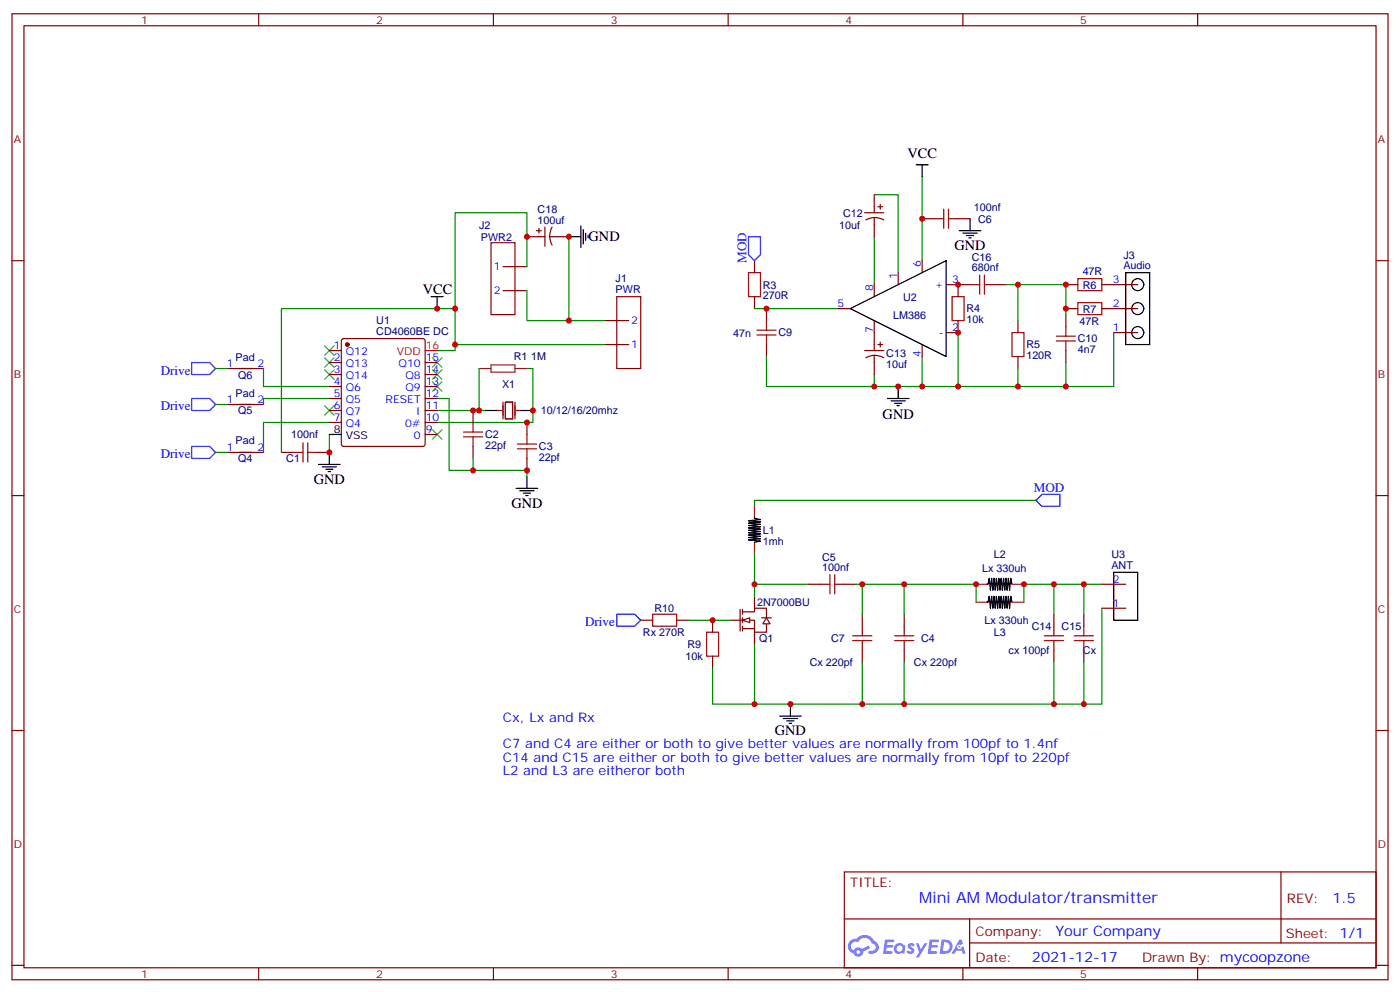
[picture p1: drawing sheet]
<svg xmlns="http://www.w3.org/2000/svg" width="412mm" height="292mm" viewBox="0 0 412 292" stroke-linecap="round" stroke-linejoin="round" font-family="sans-serif">
<g fill="none" stroke="#870000" stroke-width=".35">
<path d="M3.5 4.1h405.4v284.3h-405.4zM7.1 7.6h398.2v277.3h-398.2zM76.2 4.1v3.5M145.3 4.1v3.5M214.5 4.1v3.5M283.6 4.1v3.5M352.8 4.1v3.5M3.5 76.7h3.6M405.3 76.7h3.6M3.5 145.9h3.6M405.3 145.9h3.6M3.5 215h3.6"/>
<path d="M405.3 215h3.6M248.7 256.6h156.6v28.3h-156.6zM377.3 256.7v20.8M248.7 270.5h156.5M285.6 277.5h119.6M285.6 270.5v14.1M3.5 284.2h3.6M76.2 284.9v3.5M145.3 284.9v3.5M214.5 284.9v3.5M283.6 284.9v3.5M352.8 284.9v3.5"/>
<path d="M405.3 284.2h3.6"/>
</g>
<g fill="#5487ff">
<path d="M267.7 277.8a1.22 1.22 0 0 1 1.7 .3l-.4 .6a.47 .47 0 0 0-.3-.4 .47 .47 0 0 0-.5 .1l.1 .3a1.14 1.14 0 0 1 .8 1.7 1.14 1.14 0 0 1-1.9 0l-.2-.2 .5-.5 .7 .4a.29 .29 0 0 0 .3-.2 .29 .29 0 0 0-.2-.4 1.04 1.04 0 0 1-.6-1.7z"/>
<path d="M260.7 276.6h2.4l.3 .2-.2 .5h-1.8l-.1 .9h1.5l.3 .3-.3 .4h-1.6l-.2 1.1 1.7 .1 .2 .3-.2 .3h-2.6z"/>
<path d="M273.8 276.6h2.4l.3 .2-.1 .5h-1.8l-.2 .9h1.6l.3 .3-.4 .4h-1.6l-.1 1.1 1.7 .1 .2 .3-.2 .3h-2.6z"/>
<path d="M282.6 276.6h.7l.3 1.2-.6 .3a.69 .69 0 0 0-1 .3 .69 .69 0 0 0 .4 1 .69 .69 0 0 0 .9-.6l.5-.3 .6 2.2h-.8l-.2-.9h-1.8l-.5 .9h-.8z"/>
<path d="M269.8 277.7h.8l.6 1.8 1.1-1.8h.9l-2.6 4.1h-.8l.9-1.5z"/>
<path d="M277.4 276.6l-.6 4.1h1.3a2.11 2.11 0 0 0 2.5-2.1 2.11 2.11 0 0 0-2.5-2zM278.1 277.3a1.39 1.39 0 0 1 1.7 1.4 1.39 1.39 0 0 1-1.8 1.3h-.3z"/>
<path d="M263.7 278.2a1.54 1.54 0 0 0-.1 2.1 1.54 1.54 0 0 0 2.2 .2l.6 .2 .3-2.3-.2-.2-.4-.1a1.49 1.49 0 0 0-2.4 .1zM264 279.2a.94 .94 0 0 1 1.8 0 .94 .94 0 0 1-1.8 0z"/>
<path d="M250.4 276.9a2.18 2.18 0 0 0 1.1 3.8 1.44 1.44 0 0 0 1.6 .9 1.44 1.44 0 0 0 1.2-1.5l2-1-.5-.7-1.9 .9a1.47 1.47 0 0 0-2.4 .5 1.39 1.39 0 0 1-.7-2 1.39 1.39 0 0 1 2-.4 2.12 2.12 0 0 1 2.2-1.3 2.12 2.12 0 0 1 1.9 1.6 1.14 1.14 0 0 1 1.1 1.5 1.14 1.14 0 0 1-1.7 .7 .43 .43 0 0 0-.5 .3 .43 .43 0 0 0 .4 .5 1.98 1.98 0 0 0 2.5-1.2 1.98 1.98 0 0 0-1.2-2.5 3.1 3.1 0 0 0-5.3-.7l-.9 .1zM252.3 280.2a.55 .55 0 0 1 1.1 0 .55 .55 0 0 1-1.1 0z"/>
<circle cx="282.6" cy="278.7" r=".26"/>
</g>
<path d="M86.4 133.2h2.9M89.3 130.4v5.6M90.7 133.2h2.8M90.7 130.4v5.6M136.5 128.6h5.7M136.5 127.2h5.7M139.3 124.4v2.8M139.3 128.6v2.8M152.4 132.1h5.6M152.4 130.7h5.6M155.2 127.9v2.8M155.2 132.1v2.8" fill="none" stroke="#a10000" stroke-width=".35"/>
<g fill="none" stroke="#870000" stroke-width=".35">
<path d="M82.9 133.2h3.5M93.5 133.2h3.5M139.3 120.8v3.6M139.3 131.4v3.5M155.2 124.4v3.5M155.2 134.9v3.6M218 179.4v6.3M218.7 179.4v1.4M222.2 175.5v3.5M215.2 182.6h7v3.5h3.6v-2.5M218.7 180.1h3.5v-1.1h3.6v2.9M218.7 181.9v1.4"/>
<path d="M218.7 184.3v1.4M218.7 185h3.5M222.2 186.1v3.5M224.4 181.9h2.8"/>
</g>
<path d="M93.8 136.7h6.4M94.9 137.4h4.2M96 138.1h2.1M96.7 138.8h.7M97 133.2v3.5M142.9 120.8h3.5M153.5 120.8h3.5M152 143.8h6.4M153.1 144.5h4.2M154.2 145.2h2.1M154.9 145.9h.7M155.2 140.2v3.6" fill="none" stroke="#000" stroke-width=".35"/>
<path d="M128.8 103.2h5.3v-12.4h-51.2v42.4M141.1 108.5v12.3M155.2 108.5h1.8v15.9h-28.2M128.8 120.8h14.1M139.3 134.9v3.6h15.9v1.7" fill="none" stroke="#008700" stroke-width=".35"/>
<path d="M148.2 118.4v4.9M148.9 118.4h2.1v4.9h-2.1zM151.7 118.4v4.9M146.4 120.8h1.4M152 120.8h1.5" fill="none" stroke="#870012" stroke-width=".35"/>
<path d="M141.1 108.5h3.5M144.6 107.4h7.1v2.1h-7.1zM151.7 108.5h3.5" fill="none" stroke="#8c2424" stroke-width=".35"/>
<g fill="#fff" stroke="#870000" stroke-width=".35">
<path d="M225.8 181.9l1 1.7h-2.1z"/>
<path d="M218.7 182.6l2.1-.7v1.4z"/>
</g>
<g fill="none" stroke="#000" stroke-width=".35">
<path d="M269.9 48.5h3.5M271.6 48.5v3.5M167.6 69.7h3.5M171.1 66.5v6.3M171.8 67.6v4.2M172.5 68.6v2.1M173.2 69.3v.7M282.6 67.9h6.3M283.6 68.6h4.3M284.7 69.3h2.1M285.4 70h.7M285.8 64.4v3.5"/>
<path d="M127 87.3h3.5M128.8 87.3v3.5M250.5 90.8l28.2-14.1v28.3zM331.6 80.3h7.1v21.1h-7.1zM261.4 117.3h6.4M262.5 118h4.2M263.5 118.7h2.1M264.2 119.4h.7M264.6 113.8v3.5M97 127.9h3.5M222.2 152.2v.4l1.8 .3-3.5 .4 3.5 .3-3.5 .4 3.5 .3-3.5 .4 3.5 .3-3.5 .4 3.5 .4-3.5 .3 3.5 .4-3.5 .3 3.5 .4-3.5 .3 3.5 .4-3.5 .3 3.5 .4-3.5 .3 3.5 .4-1.8 .3M290.7 172h.3l.4-1.8 .3 3.5 .4-3.5 .4 3.5 .3-3.5 .4 3.5 .3-3.5 .4 3.5 .3-3.5 .4 3.5 .3-3.5 .4 3.5 .3-3.5 .4 3.5 .3-3.5 .4 3.5 .3-3.5 .4 3.5 .3-3.5 .4 1.8"/>
<path d="M290.7 177.3h.3l.4-1.8 .3 3.5 .4-3.5 .4 3.5 .3-3.5 .4 3.5 .3-3.5 .4 3.5 .3-3.5 .4 3.5 .3-3.5 .4 3.5 .3-3.5 .4 3.5 .3-3.5 .4 3.5 .3-3.5 .4 3.5 .3-3.5 .4 1.8M328.1 168.5h7v14.1h-7zM229.7 210.8h6.3M230.7 211.5h4.2M231.8 212.2h2.1M232.5 212.9h.7M232.8 207.3v3.5"/>
<circle cx="335.1" cy="83.8" r="1.76"/>
<circle cx="335.1" cy="90.8" r="1.76"/>
<circle cx="335.1" cy="97.9" r="1.76"/>
</g>
<path d="M220.5 69.7h3.5v5.3l-1.8 1.7-1.7-1.7zM56.4 106.7h5.3l1.8 1.8-1.8 1.7h-5.3zM56.4 117.3h5.3l1.8 1.8-1.8 1.7h-5.3zM56.4 131.4h5.3l1.8 1.8-1.8 1.7h-5.3zM306.9 145.5h5.3v3.5h-5.3l-1.7-1.7zM181.7 180.8h5.3l1.7 1.8-1.7 1.7h-5.3z" fill="none" stroke="#00f" stroke-width=".35"/>
<g fill="none" stroke="#008700" stroke-width=".35">
<path d="M257.5 57.3h7.1v23M271.6 52v24.7M155.2 78.5v-15.9h-21.1v28.2M167.6 69.7v24.7M257.5 69.7v14.1M155.2 85.5v8.9h23M222.2 90.8h24.7M282.2 97.9v15.9h-10.6v-8.8M296.3 83.8h3.6v10.6M299.9 83.8h14.1v8.8M328.1 97.9v15.9h-14.1M63.5 108.5h3.5"/>
<path d="M63.5 119.1h3.5M77.6 108.5v5.3h19.4M97 117.3h-19.4v1.8M128.8 117.3h3.5v21.2h7M134.1 101.4h44.1M225.8 105v8.8h31.7M257.5 110.2v3.6h14.1M299.9 108.5v5.3h-17.7M314 106.7v7.1h-14.1M63.5 133.2h3.5M97 124.4h-19.4v8.8M97 127.9v5.3"/>
<path d="M305.2 147.3h-83v1.7M222.2 163.2v12.3M222.2 172h15.9M252.2 172h35.3v5.3M254 172v8.8M266.3 172v8.8M310.4 172v8.8M319.3 172v8.8M324.6 179v28.3h-114.7v-10.6M324.6 172h-23v5.3M202.8 182.6h12.4M222.2 189.6v17.7"/>
<path d="M254 194.9v12.4M266.3 194.9v12.4M310.4 194.9v12.4M319.3 194.9v12.4"/>
</g>
<g fill="none" stroke="#3c3" stroke-width=".35">
<path d="M95.6 101.8l2.8 2.8M95.6 105.3l2.8 2.8M95.6 108.8l2.8 2.9M95.6 119.4l2.8 2.8M98.4 101.8l-2.8 2.8M98.4 105.3l-2.8 2.8M98.4 108.8l-2.8 2.9M98.4 119.4l-2.8 2.8M127.4 112.4l2.8 2.8M127.4 108.8l2.8 2.9M127.4 105.3l2.8 2.8M130.2 112.4l-2.8 2.8"/>
<path d="M130.2 108.8l-2.8 2.9M130.2 105.3l-2.8 2.8M127.4 126.5l2.8 2.8M130.2 126.5l-2.8 2.8"/>
</g>
<g fill="none" stroke="#a10000" stroke-width=".35">
<path d="M275.2 64.4h2.8M278 61.6v5.6M279.4 64.4h2.8M279.4 61.6v5.6M220.5 80.3h3.5v7h-3.5zM223 97.2h5.6M223 98.6h5.6M225.8 94.4v2.8M225.8 98.6v2.8M280.5 87.3h3.5v7.1h-3.5zM285.8 83.8h2.8M288.6 81v5.6"/>
<path d="M290 81v5.6M290 83.8h2.8M298.1 97.9h3.5v7.1h-3.5zM311.1 99h5.7M314 96.1v2.9M317.5 89.1h7.1v3.5h-7.1zM317.5 82h7.1v3.5h-7.1zM311.1 100.4h5.7M314 100.4v2.8M241.7 172h2.8M244.5 169.2v5.6M245.9 169.2v5.6"/>
<path d="M245.9 172h2.8M192.3 180.8h7v3.5h-7zM208.1 186.1h3.6v7h-3.6zM251.2 187.1h5.6M251.2 188.6h5.6M254 184.3v2.8M254 188.6v2.8M263.5 187.1h5.7M263.5 188.6h5.7M266.3 184.3v2.8M266.3 188.6v2.8M307.6 187.1h5.7"/>
<path d="M307.6 188.6h5.7M310.4 184.3v2.8M310.4 188.6v2.8M316.4 187.1h5.7M316.4 188.6h5.7M319.3 184.3v2.8M319.3 188.6v2.8"/>
</g>
<g fill="none" stroke="#870000" stroke-width=".35">
<path d="M257.5 57.3v5.3M148.2 78.5h7M155.2 69.7h5.3M158 67.9h1.5M158.7 67.2v1.4M160.5 66.9v5.6M161.9 69.7l.7 2.4M161.9 69.7h5.7M162.6 66.9l-.5 1.3-.2 1.5M222.2 76.7v3.6M254.7 62.6h5.6M257.5 64l1.5 .2 1.3 .5"/>
<path d="M257.5 64l-2.4 .7M257.5 64v5.7M258.6 60.9h1.4M259.3 60.1v1.5M271.6 64.4h3.6M271.6 76.7v3.6M282.2 64.4h3.6M100.8 99.9l.4-.2h23.3l.5 .2 .2 .5v30.3l-.2 .5-.5 .2h-23.3l-.5-.2-.2-.5v-30.3zM148.2 85.5h7M178.2 94.4h7M222.2 87.3v3.5M225.8 90.8v3.6"/>
<path d="M246.9 90.8h3.6M257.5 83.8v3.5M257.5 94.4v8.8M264.6 80.3v3.5M278.7 83.8h7.1M282.2 94.4v3.5h-3.5M282.2 83.8v3.5M292.8 83.8h3.5M299.9 94.4v3.5M314 90.8h3.5M314 83.8h3.5M314 92.6v3.5"/>
<path d="M324.6 90.8h10.5M324.6 83.8h10.5M328.1 97.9h7M67 119.1h10.6M67 108.5h10.6M97 103.2h3.5M97 106.7h3.5M97 110.2h3.5M97 113.8h3.5M97 117.3h3.5M125.2 106.7h3.6M125.2 110.2h3.6"/>
<path d="M125.2 113.8h3.6M125.2 117.3h3.6M178.2 101.4h7M225.8 101.4v3.6M254.7 103.2h5.6M257.5 104.6l1.5 .2 1.3 .5M257.5 104.6l-2.4 .7M257.5 104.6v5.6M258.6 101.4h1.4M259.3 100.7v1.4M271.6 101.4v3.6M299.9 105v3.5"/>
<path d="M314 103.2v3.5M67 133.2h10.6M97 120.8h3.5M97 124.4h3.5M125.2 120.8h3.6M125.2 124.4h3.6M125.2 127.9h3.6M238.1 172h3.6M248.7 172h3.5M324.6 179h7M324.6 172h7M188.7 182.6h3.6"/>
<path d="M199.3 182.6h3.5M209.9 182.6v3.5M209.9 193.1v3.6M254 180.8v3.5M254 191.4v3.5M266.3 180.8v3.5M266.3 191.4v3.5M310.4 180.8v3.5M310.4 191.4v3.5M319.3 180.8v3.5M319.3 191.4v3.5"/>
</g>
<path d="M222.2 149v3.6M222.2 159.6v3.6M287.5 172h3.5M287.5 177.3h3.5M298.1 172h3.5M298.1 177.3h3.5" fill="none" stroke="#8c2424" stroke-width=".35"/>
<path d="M144.6 71.4h7.1v21.2h-7.1zM181.7 87.3h7v21.2h-7z" fill="none" stroke="#900" stroke-width=".35"/>
<circle cx="102.3" cy="101.4" r=".53" fill="#870000" stroke="#870000" stroke-width=".35"/>
<path d="M125.2 103.2h3.6" fill="none" stroke="#f00" stroke-width=".35"/>
<g fill="#c00">
<circle cx="139.3" cy="120.8" r=".88"/>
<circle cx="155.2" cy="124.4" r=".88"/>
<circle cx="141.1" cy="120.8" r=".88"/>
<circle cx="157" cy="120.8" r=".88"/>
<circle cx="97" cy="133.2" r=".88"/>
<circle cx="128.8" cy="90.8" r=".88"/>
<circle cx="155.2" cy="138.5" r=".88"/>
<circle cx="139.3" cy="138.5" r=".88"/>
<circle cx="222.3" cy="172" r=".88"/>
<circle cx="134.1" cy="101.4" r=".88"/>
<circle cx="134.1" cy="90.8" r=".88"/>
<circle cx="232.8" cy="207.3" r=".88"/>
<circle cx="287.5" cy="172" r=".88"/>
<circle cx="254" cy="172" r=".88"/>
<circle cx="254" cy="207.3" r=".88"/>
<circle cx="301.6" cy="172" r=".88"/>
<circle cx="266.3" cy="172" r=".88"/>
<circle cx="266.3" cy="207.3" r=".88"/>
<circle cx="310.4" cy="172" r=".88"/>
<circle cx="319.3" cy="172" r=".88"/>
<circle cx="310.4" cy="207.3" r=".88"/>
<circle cx="319.3" cy="207.3" r=".88"/>
<circle cx="222.3" cy="207.3" r=".88"/>
<circle cx="155.2" cy="69.7" r=".88"/>
<circle cx="167.6" cy="94.4" r=".88"/>
<circle cx="167.6" cy="69.7" r=".88"/>
<circle cx="314" cy="113.8" r=".88"/>
<circle cx="271.6" cy="64.4" r=".88"/>
<circle cx="264.6" cy="113.8" r=".88"/>
<circle cx="282.2" cy="97.9" r=".88"/>
<circle cx="282.2" cy="83.8" r=".88"/>
<circle cx="271.6" cy="113.8" r=".88"/>
<circle cx="282.2" cy="113.8" r=".88"/>
<circle cx="299.9" cy="83.8" r=".88"/>
<circle cx="299.9" cy="113.8" r=".88"/>
<circle cx="314" cy="90.8" r=".88"/>
<circle cx="314" cy="83.8" r=".88"/>
<circle cx="225.8" cy="90.8" r=".88"/>
<circle cx="257.5" cy="113.8" r=".88"/>
<circle cx="209.9" cy="182.6" r=".88"/>
</g>
<text font-size="4.6" fill="#00f" x="270.8" y="265.7">Mini AM Modulator/transmitter</text>
<g font-size="4.2">
<text x="267.3" y="46.4">VCC</text>
<text x="173.4" y="71.1">GND</text>
<text x="281.2" y="73.6">GND</text>
<text x="124.5" y="86.6">VCC</text>
<text x="260" y="123.4">GND</text>
<text x="92.4" y="142.3">GND</text>
<text x="150.6" y="149.4">GND</text>
<text x="228.2" y="216.4">GND</text>
</g>
<g font-size="4.2" fill="#00f">
<text x="392.5" y="265.9">1.5</text>
<text x="310.9" y="275.5">Your Company</text>
<text x="304" y="283.3">2021-12-17</text>
</g>
<g font-size="3.9" fill="#00f">
<text x="219.9" y="77.4" transform="rotate(-90 219.9 77.4)">MOD</text>
<text x="47.4" y="110.2">Drive</text>
<text x="47.4" y="120.8">Drive</text>
<text x="47.4" y="134.9">Drive</text>
<text x="304.5" y="145">MOD</text>
<text x="172.3" y="184.3">Drive</text>
<text x="148.2" y="212.5">Cx, Lx and Rx</text>
<text x="148.2" y="220.3">C7 and C4 are either or both to give better values are normally from 100pf to 1.4nf</text>
<text x="148.2" y="224.2">C14 and C15 are either or both to give better values are normally from 10pf to 220pf</text>
<text x="148.2" y="228.1">L2 and L3 are eitheror both</text>
</g>
<g font-size="3.9" fill="#800">
<text x="250.5" y="261.2">TITLE:</text>
<text x="379.1" y="265.9">REV:</text>
<text x="287.4" y="275.4">Company:</text>
<text x="378.7" y="276">Sheet: 1/1</text>
<text x="287.4" y="283.1">Date:</text>
<text x="336.4" y="283.2">Drawn By: mycoopzone</text>
</g>
<g font-size="3.2" fill="#800">
<text x="41.6" y="7.1">1</text>
<text x="110.8" y="7.1">2</text>
<text x="179.9" y="7.1">3</text>
<text x="249.1" y="7.1">4</text>
<text x="318.2" y="7.1">5</text>
<text x="4.1" y="42.2">A</text>
<text x="405.9" y="42.2">A</text>
<text x="4.1" y="111.3">B</text>
<text x="405.9" y="111.3">B</text>
<text x="4.1" y="180.4">C</text>
<text x="405.9" y="180.4">C</text>
<text x="4.1" y="249.6">D</text>
<text x="405.9" y="249.6">D</text>
<text x="41.6" y="287.9">1</text>
<text x="110.8" y="287.9">2</text>
<text x="179.9" y="287.9">3</text>
<text x="249.1" y="287.9">4</text>
<text x="318.2" y="287.9">5</text>
</g>
<g font-size="3.2" fill="#000080">
<text x="158.4" y="65.8">100uf</text>
<text x="158.4" y="62.6">C18</text>
<text x="248.4" y="63.8">C12</text>
<text x="286.9" y="62">100nf</text>
<text x="288.1" y="65.6">C6</text>
<text x="141.1" y="67.3">J2</text>
<text x="141.6" y="70.8">PWR2</text>
<text x="247.2" y="67.3">10uf</text>
<text x="286.3" y="76.8">C16</text>
<text x="330.9" y="76.1">J3</text>
<text x="181.4" y="83.1">J1</text>
<text x="286.3" y="79.9">680nf</text>
<text x="318.9" y="81">47R</text>
<text x="330.9" y="79.2">Audio</text>
<text x="181.3" y="86.3">PWR</text>
<text x="224.7" y="88">270R</text>
<text x="224.7" y="84.9">R3</text>
<text x="266" y="88.5">U2</text>
<text x="318.9" y="85">R6</text>
<text x="110.8" y="95.3">U1</text>
<text x="263.1" y="93.8">LM386</text>
<text x="284.7" y="95.1">10k</text>
<text x="284.7" y="92">R4</text>
<text x="318" y="95.5">47R</text>
<text x="318.9" y="92">R7</text>
<text x="110.8" y="98.5">CD4060BE DC</text>
<text x="216" y="99.1">47n</text>
<text x="229.3" y="99">C9</text>
<text x="317.5" y="100.8">C10</text>
<text x="69.4" y="106.1">Pad</text>
<text x="151.4" y="106.1">R1</text>
<text x="156.5" y="106.1">1M</text>
<text x="261.1" y="105.2">C13</text>
<text x="302.3" y="105.7">120R</text>
<text x="302.3" y="102.6">R5</text>
<text x="317.5" y="103.9">4n7</text>
<text x="70.1" y="111.4">Q6</text>
<text x="261.1" y="108.4">10uf</text>
<text x="69.4" y="116.7">Pad</text>
<text x="147.9" y="114.2">X1</text>
<text x="70.1" y="122">Q5</text>
<text x="159.3" y="121.9">10/12/16/20mhz</text>
<text x="69.4" y="130.8">Pad</text>
<text x="85.8" y="129.1">100nf</text>
<text x="142.9" y="129">C2</text>
<text x="70.1" y="136.1">Q4</text>
<text x="84.3" y="136.1">C1</text>
<text x="142.9" y="132.1">22pf</text>
<text x="158.7" y="135.7">22pf</text>
<text x="158.7" y="132.6">C3</text>
<text x="224.7" y="160.3">1mh</text>
<text x="224.7" y="157.3">L1</text>
<text x="242.2" y="165">C5</text>
<text x="292.7" y="164.3">L2</text>
<text x="327.4" y="167.4">ANT</text>
<text x="327.4" y="164.2">U3</text>
<text x="242.2" y="168.1">100nf</text>
<text x="289.3" y="168.5">Lx 330uh</text>
<text x="223" y="178.4">2N7000BU</text>
<text x="192.8" y="180.2">R10</text>
<text x="290" y="183.6">Lx 330uh</text>
<text x="303.9" y="185.5">C14</text>
<text x="312.7" y="185.5">C15</text>
<text x="189.4" y="187.3">Rx 270R</text>
<text x="202.5" y="190.8">R9</text>
<text x="223.6" y="189">Q1</text>
<text x="244.8" y="189">C7</text>
<text x="271.3" y="189">C4</text>
<text x="292.7" y="187.1">L3</text>
<text x="202" y="194.3">10k</text>
<text x="238.5" y="196.1">Cx 220pf</text>
<text x="269.2" y="196.1">Cx 220pf</text>
<text x="297.1" y="192.5">cx 100pf</text>
<text x="319" y="192.6">Cx</text>
</g>
<g font-size="3.2" fill="#00f">
<text x="145.4" y="79.6">1</text>
<text x="264.2" y="82" transform="rotate(-90 264.2 82)">1</text>
<text x="271.3" y="78.5" transform="rotate(-90 271.3 78.5)">6</text>
<text x="280.5" y="83.4">3</text>
<text x="327.8" y="83.4">3</text>
<text x="145.4" y="86.6">2</text>
<text x="257.2" y="85.5" transform="rotate(-90 257.2 85.5)">8</text>
<text x="275.4" y="84.8">+</text>
<text x="185.9" y="95.4">2</text>
<text x="246.7" y="90.5">5</text>
<text x="327.8" y="90.5">2</text>
<text x="257.2" y="98.1" transform="rotate(-90 257.2 98.1)">7</text>
<text x="276.5" y="99">-</text>
<text x="280.5" y="97.5">2</text>
<text x="327.8" y="97.5">1</text>
<text x="98.4" y="102.8">1</text>
<text x="98.4" y="106.4">2</text>
<text x="101.8" y="104.6">Q12</text>
<text x="125.4" y="106.4">15</text>
<text x="185.9" y="102.5">1</text>
<text x="271.3" y="105.2" transform="rotate(-90 271.3 105.2)">4</text>
<text x="66.8" y="108.1">1</text>
<text x="75.8" y="108.1">2</text>
<text x="98.4" y="109.9">3</text>
<text x="98.4" y="113.4">4</text>
<text x="101.8" y="108.1">Q13</text>
<text x="101.8" y="111.7">Q14</text>
<text x="117.4" y="108.1">Q10</text>
<text x="119.4" y="111.7">Q8</text>
<text x="125.4" y="113.4">13</text>
<text x="125.4" y="109.9">14</text>
<text x="66.8" y="118.7">1</text>
<text x="75.8" y="118.7">2</text>
<text x="98.4" y="116.9">5</text>
<text x="101.8" y="115.2">Q6</text>
<text x="101.8" y="118.7">Q5</text>
<text x="113.6" y="118.7">RESET</text>
<text x="119.4" y="115.2">Q9</text>
<text x="125.4" y="116.9">12</text>
<text x="98.4" y="120.5">6</text>
<text x="98.4" y="124">7</text>
<text x="101.8" y="122.2">Q7</text>
<text x="101.8" y="125.8">Q4</text>
<text x="119.3" y="125.8">0#</text>
<text x="122.6" y="122.2">I</text>
<text x="125.4" y="124">10</text>
<text x="125.4" y="120.5">11</text>
<text x="121.9" y="129.3">0</text>
<text x="125.4" y="127.5">9</text>
<text x="66.8" y="132.8">1</text>
<text x="75.8" y="132.8">2</text>
<text x="327.8" y="171.6">2</text>
<text x="327.8" y="178.7">1</text>
</g>
<g font-size="3.2" fill="#f00">
<text x="116.9" y="104.6">VDD</text>
<text x="125.4" y="102.8">16</text>
</g>
<g font-size="3.2">
<text x="98.4" y="127.5">8</text>
<text x="101.8" y="129.3">VSS</text>
</g>
</svg>
